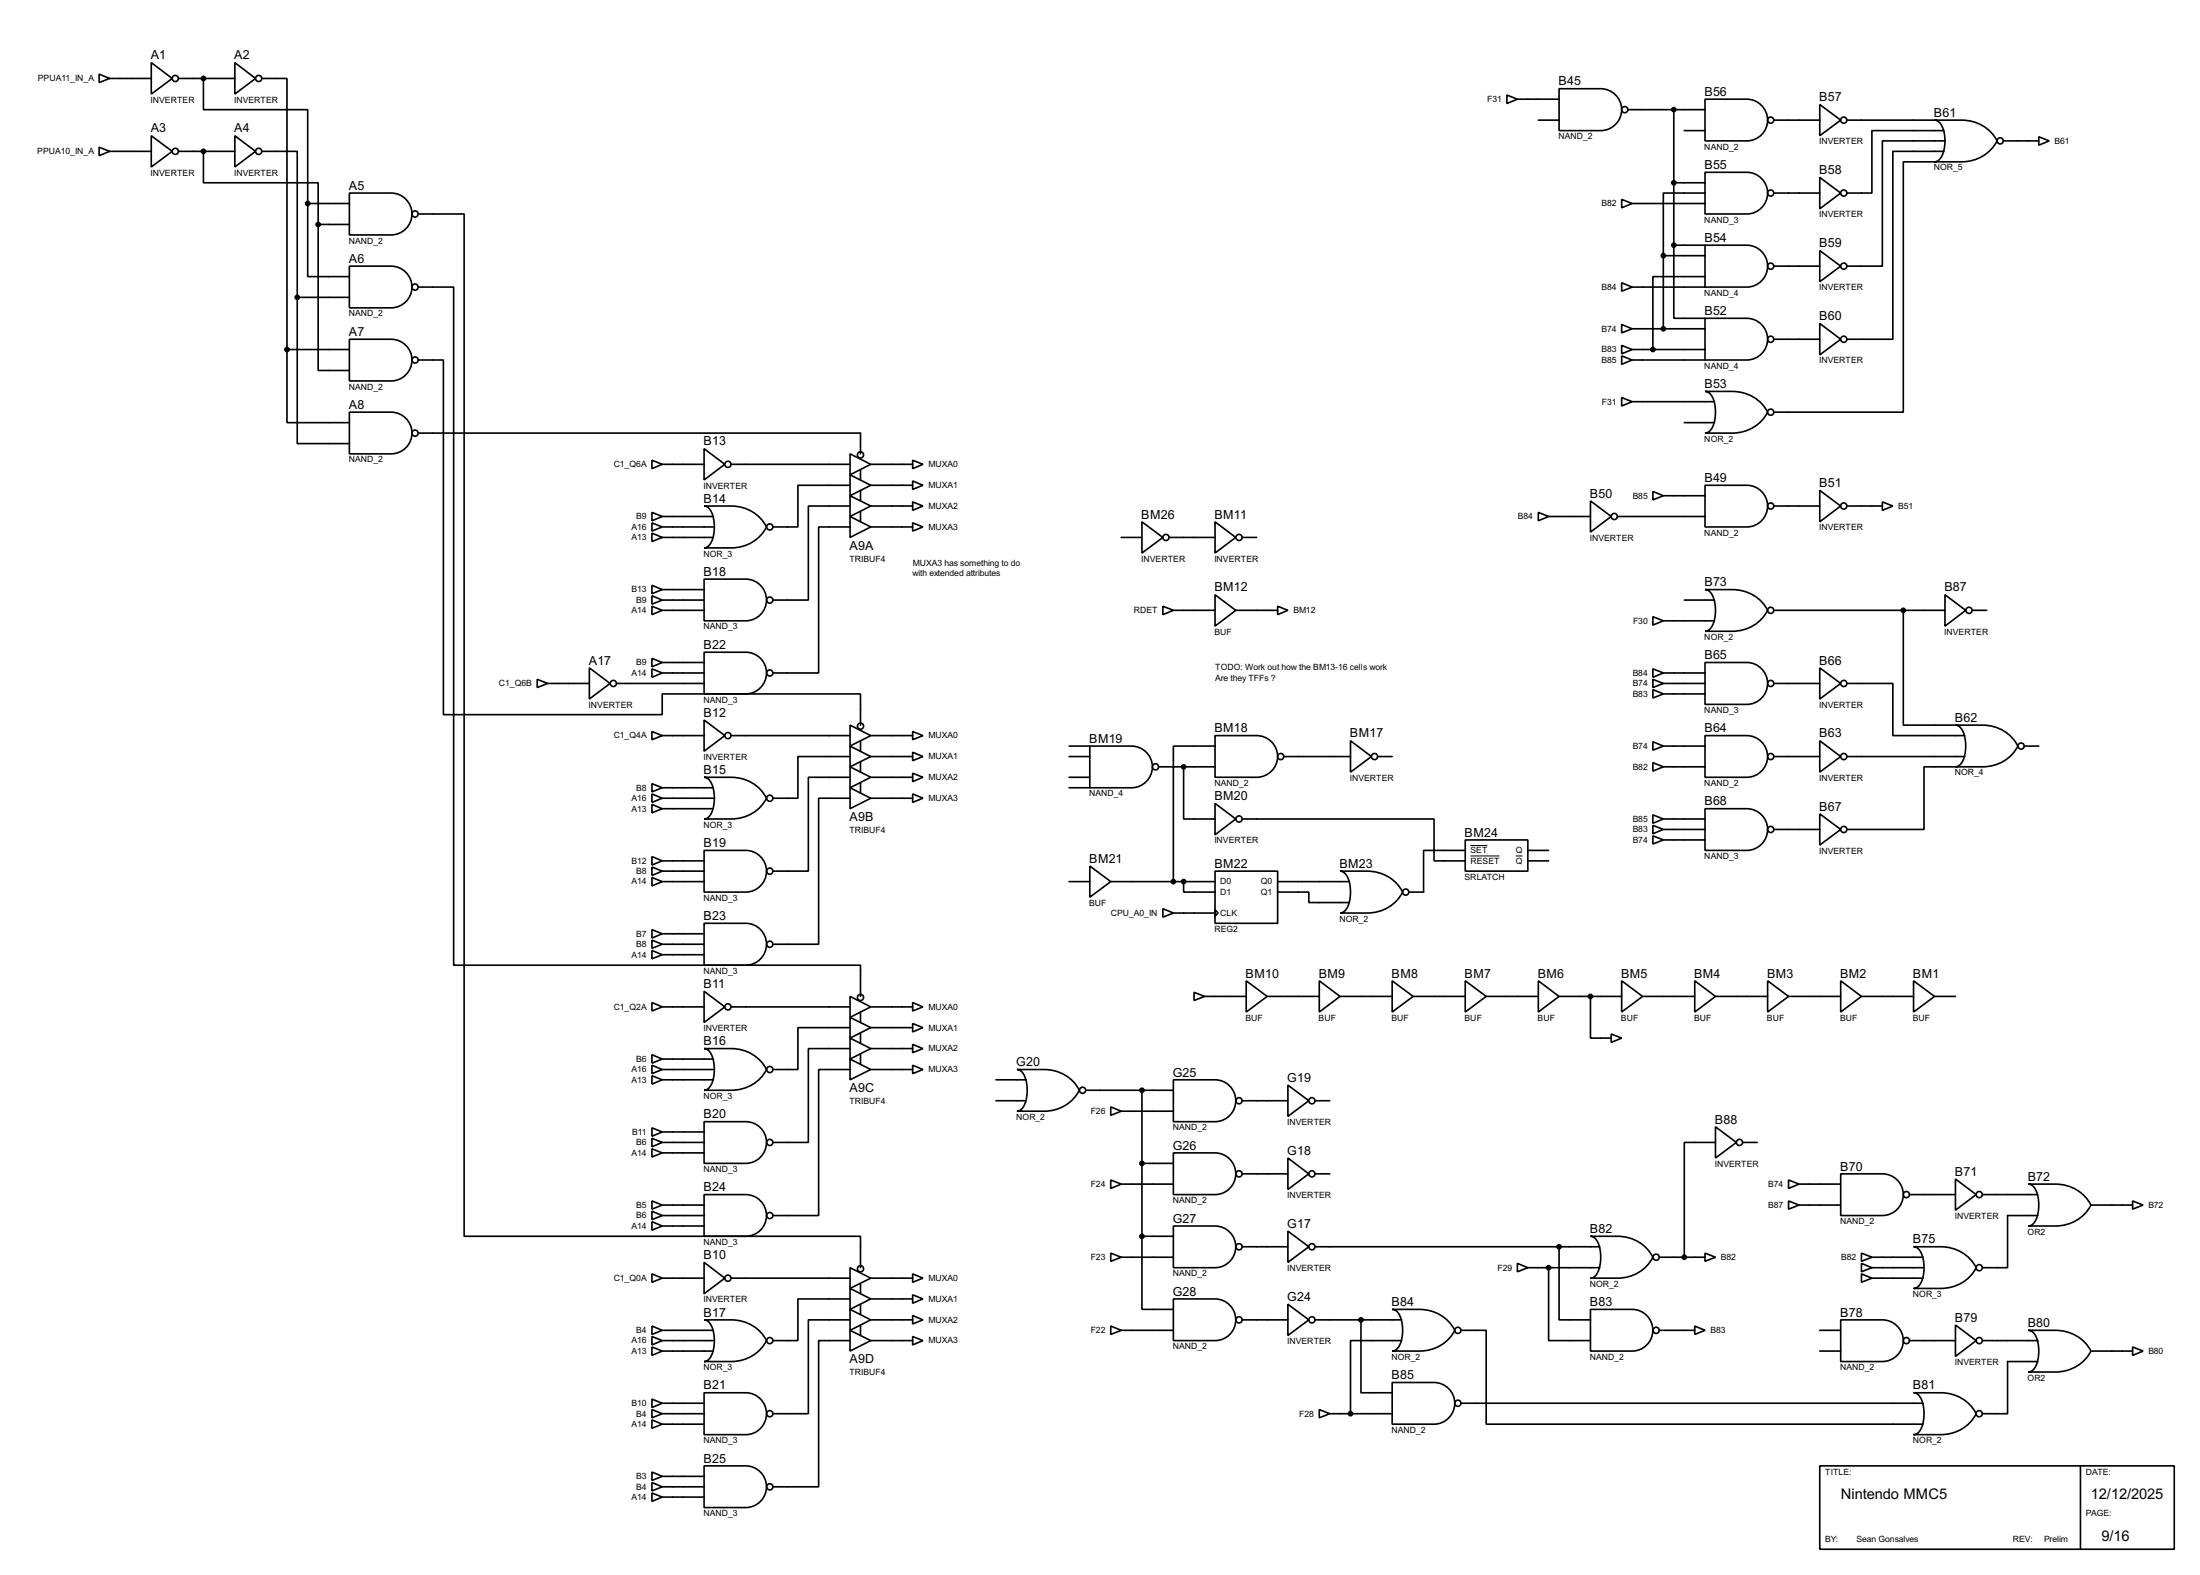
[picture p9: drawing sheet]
<svg xmlns="http://www.w3.org/2000/svg" width="536mm" height="383mm" viewBox="0 0 536 383" stroke-linecap="round" stroke-linejoin="round" font-family="sans-serif">
<g fill="none" stroke="#000" stroke-width=".4">
<path d="M24.2 18.1l2.5 1-2.5 1zM26.7 19.1h10.2M36.9 15.3l5.1 3.8-5.1 3.8zM43.5 19.1h13.7M49.6 19.1v7.6h25.4v22.9M57.2 15.3l5.1 3.8-5.1 3.8zM63.8 19.1h6.1v66M24.2 35.9l2.5 1-2.5 1zM26.7 36.9h10.2M36.9 33.1l5.1 3.8-5.1 3.8zM43.5 36.9h13.7M49.6 36.9v7.6h27.9v10.2"/>
<path d="M57.2 33.1l5.1 3.8-5.1 3.8zM63.8 36.9h8.6v35.5M367.1 23.2l2.5 1-2.5 1zM369.6 24.2h10.2M374.7 29.3h5.1M379.8 21.6h10.1a5.1 5.1 0 0 1 5.1 5.1 5.1 5.1 0 0 1-5.1 5.1h-10.1zM396.5 26.7h18.8M407.7 26.7v33M410.3 31.8h5M415.3 24.2h10.2a5.1 5.1 0 0 1 5.1 5 5.1 5.1 0 0 1-5.1 5.1h-10.2zM432.1 29.3h11.2M443.3 25.5l5.1 3.8-5.1 3.8z"/>
<path d="M449.9 29.3h21.3M471.2 29.3h6.6a9.6 9.6 0 0 1 8.7 5 9.6 9.6 0 0 1-8.7 5.1h-6.6a3.2 3.2 0 0 0 2.4-3.1 7.6 7.6 0 0 0-1.4-6.6zM471.2 39.4h-7.6v61h-31.5M473.5 31.8h-17.5v15.2h-6.1M473.5 36.9h-12.4v45.7h-11.2M473.8 34.3h-15.3v30.5h-8.6M488 34.3h8.6M496.6 33.3l2.6 1-2.6 1.1zM75 49.6v17.8h10.1M75 49.6h10.1M77.5 54.7v35.5h7.6M77.5 54.7h7.6"/>
<path d="M85.1 47h10.2a5.1 5.1 0 0 1 5.1 5.1 5.1 5.1 0 0 1-5.1 5.1h-10.2zM101.9 52.1h11.2v248.9h96.5v7.7M395 48.6l2.6 1-2.6 1zM397.6 49.6h17.7M407.7 59.7v17.8h7.6M407.7 44.5h7.6M407.7 59.7h7.6M415.3 42h10.2a5.1 5.1 0 0 1 5.1 5 5.1 5.1 0 0 1-5.1 5.1h-10.2zM415.3 59.7h10.2a5.1 5.1 0 0 1 5.1 5.1 5.1 5.1 0 0 1-5.1 5.1h-10.2zM415.3 47h-10.1v15.3M432.1 47h11.2M443.3 43.2l5.1 3.8-5.1 3.9z"/>
<path d="M72.4 72.4v35.6h12.7M72.4 72.4h12.7M85.1 64.8h10.2a5.1 5.1 0 0 1 5.1 5.1 5.1 5.1 0 0 1-5.1 5.1h-10.2zM101.9 69.9h8.6v165.1h99.1v7.6M395 68.9l2.6 1-2.6 1zM395 79l2.6 1.1-2.6 1zM397.6 69.9h17.7M405.2 62.3h10.1M405.2 62.3v17.8M415.3 77.5h10.2a5.1 5.1 0 0 1 5.1 5.1 5.1 5.1 0 0 1-5.1 5.1h-10.2zM415.3 67.4h-12.7v17.7M432.1 64.8h11.2"/>
<path d="M443.3 61l5.1 3.8-5.1 3.8zM443.3 78.8l5.1 3.8-5.1 3.8zM69.9 85.1v17.8h15.2M69.9 85.1h15.2M85.1 82.6h10.2a5.1 5.1 0 0 1 5.1 5.1 5.1 5.1 0 0 1-5.1 5.1h-10.2zM101.9 87.7h6.1v86.3h53.3v-5h48.3v7.6M395 86.7l2.6 1-2.6 1zM395 84.1l2.6 1-2.6 1.1zM395 96.8l2.6 1-2.6 1.1zM397.6 85.1h17.7M397.6 87.7h17.7M397.6 80.1h17.7"/>
<path d="M397.6 97.8h20M415.3 95.3h6.6a9.5 9.5 0 0 1 8.7 5.1 9.5 9.5 0 0 1-8.7 5.1h-6.6a3.2 3.2 0 0 0 2.4-3.2 7.7 7.7 0 0 0-1.3-6.6zM432.1 82.6h11.2M85.1 100.4h10.2a5.1 5.1 0 0 1 5.1 5 5.1 5.1 0 0 1-5.1 5.1h-10.2zM101.9 105.5h107.7v5M158.8 112.1l2.5 1-2.5 1zM161.3 113.1h10.2M171.5 109.3l5.1 3.8-5.1 3.8zM178.1 113.1h29M207.1 110.5l5 2.6-5 2.5zM207.1 115.6l5 2.6-5 2.5zM207.1 118.2h-12.7v10.1h-6.1"/>
<path d="M209.6 114.4v2.5M209.6 119.4v2.6M212.1 113.1h10.2M212.1 118.2h10.2M222.3 112.1l2.5 1-2.5 1zM222.3 117.1l2.5 1.1-2.5 1zM402.6 119.7l2.6 1-2.6 1zM410.3 102.9h7.3M415.3 118.2h10.2a5.1 5.1 0 0 1 5.1 5 5.1 5.1 0 0 1-5.1 5.1h-10.2zM443.3 119.4l5.1 3.8-5.1 3.9zM158.8 124.8l2.5 1-2.5 1zM158.8 127.3l2.5 1-2.5 1z"/>
<path d="M158.8 129.8l2.5 1.1-2.5 1zM161.3 125.8h12.5M161.3 128.3h12.5M161.3 130.9h12.5M171.5 123.2h6.6a9.5 9.5 0 0 1 8.6 5.1 9.5 9.5 0 0 1-8.6 5.1h-6.6a3.2 3.2 0 0 0 2.3-3.1 7.9 7.9 0 0 0-1.3-6.7zM207.1 120.7l5 2.5-5 2.6zM207.1 125.8l5 2.5-5 2.6zM207.1 123.2h-10.2v22.9h-8.6M207.1 128.3h-7.7v35.6h-11.1M209.6 124.5v2.6M212.1 128.3h10.2M212.1 123.2h10.2"/>
<path d="M222.3 122.2l2.5 1-2.5 1.1zM222.3 127.3l2.5 1-2.5 1zM273.1 130.9h5.1M278.2 127.1l5.1 3.8-5.1 3.8zM284.8 130.9h11.2M296 127.1l5 3.8-5 3.8zM302.6 130.9h3.5M374.7 124.8l2.5 1-2.5 1zM377.2 125.8h10.2M387.4 122l5.1 3.8-5.1 3.8zM394 125.8h21.3M405.2 120.7h10.1"/>
<path d="M432.1 123.2h11.2M449.9 123.2h8.6M458.5 122.2l2.6 1-2.6 1.1zM158.8 142.5l2.5 1.1-2.5 1zM158.8 145.1l2.5 1-2.5 1zM158.8 147.6l2.5 1-2.5 1.1zM161.3 143.6h10.2M161.3 146.1h10.2M161.3 148.6h10.2M171.5 141h10.2a5.1 5.1 0 0 1 5 5.1 5.1 5.1 0 0 1-5 5.1h-10.2zM171.5 158.8h10.2a5.1 5.1 0 0 1 5 5.1 5.1 5.1 0 0 1-5 5.1h-10.2zM283.3 147.6l2.5 1-2.5 1.1z"/>
<path d="M285.8 148.6h10.2M296 144.8l5 3.8-5 3.9zM301 148.6h10.2M311.2 147.6l2.5 1-2.5 1.1zM402.6 150.2l2.6 1-2.6 1zM405.2 151.2h12.4M410.3 146.1h7.3M415.3 143.6h6.6a9.5 9.5 0 0 1 8.7 5 9.5 9.5 0 0 1-8.7 5.1h-6.6a3.2 3.2 0 0 0 2.4-3.1 7.7 7.7 0 0 0-1.3-6.6zM432.1 148.6h41.7M463.6 148.6v28h12.7M473.8 144.8l5 3.8-5 3.9zM480.4 148.6h3.5"/>
<path d="M130.9 165.4l2.5 1-2.5 1zM133.4 166.4h10.2M143.6 162.6l5 3.8-5 3.8zM150.2 166.4h21.3M158.8 160.3l2.5 1-2.5 1.1zM158.8 162.9l2.5 1-2.5 1zM158.8 178.1l2.5 1-2.5 1zM161.3 161.3h10.2M161.3 163.9h10.2M161.3 179.1h10.2M171.5 175.3l5.1 3.8-5.1 3.8zM178.1 179.1h29"/>
<path d="M207.1 176.6l5 2.5-5 2.6zM212.1 179.1h10.2M222.3 178.1l2.5 1-2.5 1zM296 179.1h10.1a5.1 5.1 0 0 1 5.1 5.1 5.1 5.1 0 0 1-5.1 5.1h-10.1zM402.6 162.9l2.6 1-2.6 1zM402.6 165.4l2.6 1-2.6 1zM402.6 167.9l2.6 1.1-2.6 1zM405.2 163.9h10.1M405.2 166.4h10.1M405.2 169h10.1M415.3 179.1h10.2a5.1 5.1 0 0 1 5.1 5.1 5.1 5.1 0 0 1-5.1 5.1h-10.2zM415.3 161.3h10.2a5.1 5.1 0 0 1 5.1 5.1 5.1 5.1 0 0 1-5.1 5.1h-10.2z"/>
<path d="M432.1 166.4h11.2M443.3 162.6l5.1 3.8-5.1 3.8zM449.9 166.4h11.2v12.7h17.5M476.3 176.6h6.6a9.5 9.5 0 0 1 8.6 5.1 9.4 9.4 0 0 1-8.6 5h-6.6a3.1 3.1 0 0 0 2.3-3.1 7.9 7.9 0 0 0-1.3-6.6zM158.8 190.8l2.5 1-2.5 1zM158.8 193.3l2.5 1.1-2.5 1zM158.8 195.9l2.5 1-2.5 1zM161.3 191.8h12.5M161.3 194.4h12.5M161.3 196.9h12.5M171.5 189.3h6.6a9.5 9.5 0 0 1 8.6 5.1 9.4 9.4 0 0 1-8.6 5h-6.6a3.1 3.1 0 0 0 2.3-3.1 7.9 7.9 0 0 0-1.3-6.6zM207.1 181.7l5 2.5-5 2.5z"/>
<path d="M207.1 186.7l5 2.6-5 2.5zM207.1 191.8l5 2.6-5 2.5zM207.1 184.2h-12.7v10.2h-6.1M207.1 189.3h-10.2v22.8h-8.6M207.1 194.4h-7.7v35.5h-11.1M209.6 180.4v2.5M209.6 185.5v2.5M209.6 190.6v2.5M212.1 194.4h10.2M212.1 184.2h10.2M212.1 189.3h10.2M222.3 183.2l2.5 1-2.5 1z"/>
<path d="M222.3 188.3l2.5 1-2.5 1zM222.3 193.3l2.5 1.1-2.5 1zM260.4 191.8h5.1M260.4 184.2h5.1M260.4 189.3h5.1M260.4 181.7h5.1M265.5 181.7h10.1a5.1 5.1 0 0 1 5.1 5 5.1 5.1 0 0 1-5.1 5.1h-10.1zM282.2 186.7h13.8M288.3 186.7v12.7h7.7M296 195.6l5 3.8-5 3.9zM296 181.7h-10.2v33M302.6 199.4h46.7v10.2h7.6"/>
<path d="M312.7 184.2h16.3M329 180.4l5.1 3.8-5.1 3.8zM335.6 184.2h3.5M402.6 198.4l2.6 1-2.6 1.1zM402.6 180.6l2.6 1.1-2.6 1zM402.6 185.7l2.6 1-2.6 1.1zM405.2 199.4h10.1M405.2 181.7h10.1M405.2 186.7h10.1M415.3 196.9h10.2a5.1 5.1 0 0 1 5.1 5.1 5.1 5.1 0 0 1-5.1 5.1h-10.2zM432.1 184.2h11.2M443.3 180.4l5.1 3.8-5.1 3.8z"/>
<path d="M443.3 198.2l5.1 3.8-5.1 3.8zM449.9 184.2h28.7M476.3 186.7h-7.6v15.3h-18.8M493.1 181.7h3.5M158.8 208.6l2.5 1-2.5 1zM158.8 211.1l2.5 1-2.5 1.1zM158.8 213.7l2.5 1-2.5 1zM161.3 209.6h10.2M161.3 212.1h10.2M161.3 214.7h10.2M171.5 207.1h10.2a5.1 5.1 0 0 1 5 5 5.1 5.1 0 0 1-5 5.1h-10.2zM260.4 214.7h5.1"/>
<path d="M265.5 210.9l5.1 3.8-5.1 3.8zM270.6 214.7h25.4M288.3 214.7v2.5h7.7M296 212.1h15.2v12.7h-15.2zM311.2 217.2h7.6v2.6h9.9M311.2 214.7h17.5M326.4 212.1h6.6a9.5 9.5 0 0 1 8.7 5.1 9.5 9.5 0 0 1-8.7 5.1h-6.6a3.2 3.2 0 0 0 2.4-3.1 7.8 7.8 0 0 0-1.3-6.7zM356.9 204.5h15.3v7.6h-15.3zM356.9 207.1h-10.1v10.1h-3.6M372.2 209.6h5M372.2 207.1h5M402.6 203.5l2.6 1-2.6 1z"/>
<path d="M402.6 201l2.6 1-2.6 1zM405.2 202h10.1M405.2 204.5h10.1M432.1 202h11.2M158.8 226.4l2.5 1-2.5 1zM158.8 228.9l2.5 1-2.5 1zM158.8 231.4l2.5 1.1-2.5 1zM161.3 227.4h10.2M161.3 229.9h10.2M161.3 232.5h10.2M171.5 224.8h10.2a5.1 5.1 0 0 1 5 5.1 5.1 5.1 0 0 1-5 5.1h-10.2zM283.3 221.3l2.5 1-2.5 1z"/>
<path d="M285.8 222.3h10.2M296 221.5l.7 .8-.7 .8zM303.6 238.8l5.1 3.8-5.1 3.8zM321.4 238.8l5 3.8-5 3.8zM339.1 238.8l5.1 3.8-5.1 3.8zM356.9 238.8l5.1 3.8-5.1 3.8zM374.7 238.8l5.1 3.8-5.1 3.8zM395 238.8l5.1 3.8-5.1 3.8zM412.8 238.8l5.1 3.8-5.1 3.8zM430.6 238.8l5.1 3.8-5.1 3.8zM448.4 238.8l5 3.8-5 3.8zM466.1 238.8l5.1 3.8-5.1 3.8z"/>
<path d="M158.8 256.8l2.5 1.1-2.5 1zM158.8 259.4l2.5 1-2.5 1zM158.8 244.1l2.5 1.1-2.5 1zM161.3 257.9h12.5M161.3 245.2h10.2M171.5 255.3h6.6a9.5 9.5 0 0 1 8.6 5.1 9.4 9.4 0 0 1-8.6 5.1h-6.6a3.2 3.2 0 0 0 2.3-3.2 7.9 7.9 0 0 0-1.3-6.6zM171.5 241.4l5.1 3.8-5.1 3.8zM178.1 245.2h29M207.1 242.6l5 2.6-5 2.5zM207.1 247.7l5 2.5-5 2.6zM207.1 252.8l5 2.5-5 2.6zM207.1 257.9l5 2.5-5 2.5z"/>
<path d="M207.1 250.2h-12.7v10.2h-6.1M207.1 255.3h-10.2v22.9h-8.6M209.6 246.4v2.6M209.6 251.5v2.6M209.6 256.6v2.5M212.1 245.2h10.2M212.1 250.2h10.2M212.1 255.3h10.2M222.3 244.1l2.5 1.1-2.5 1zM222.3 249.2l2.5 1-2.5 1.1zM222.3 254.3l2.5 1-2.5 1zM222.3 259.4l2.5 1-2.5 1z"/>
<path d="M290.9 241.6l2.5 1-2.5 1zM293.4 242.6h10.2M308.7 242.6h12.7M326.4 242.6h12.7M344.2 242.6h12.7M362 242.6h12.7M379.8 242.6h15.2M387.4 242.6v10.2h5.1M392.5 251.8l2.5 1-2.5 1zM400.1 242.6h12.7M417.9 242.6h12.7M435.7 242.6h12.7"/>
<path d="M453.4 242.6h12.7M471.2 242.6h5.1M158.8 261.9l2.5 1-2.5 1.1zM158.8 274.6l2.5 1-2.5 1.1zM158.8 277.2l2.5 1-2.5 1zM158.8 279.7l2.5 1-2.5 1zM161.3 260.4h12.5M161.3 262.9h12.5M161.3 275.6h10.2M161.3 278.2h10.2M171.5 273.1h10.2a5.1 5.1 0 0 1 5 5.1 5.1 5.1 0 0 1-5 5.1h-10.2zM207.1 260.4h-7.7v35.6h-11.1"/>
<path d="M212.1 260.4h10.2M242.6 262.9h7.4M242.6 268h7.4M247.7 260.4h6.6a9.4 9.4 0 0 1 8.6 5.1 9.5 9.5 0 0 1-8.6 5.1h-6.6a3.2 3.2 0 0 0 2.3-3.2 7.8 7.8 0 0 0-1.3-6.6zM264.5 265.5h21.3M270.6 269.5l2.5 1.1-2.5 1zM273.1 270.6h12.7M278.2 265.5v35.5M285.8 262.9h10.2a5.1 5.1 0 0 1 5 5.1 5.1 5.1 0 0 1-5 5.1h-10.2zM302.6 268h11.1M313.7 264.2l5.1 3.8-5.1 3.8zM320.3 268h3.6"/>
<path d="M417.9 274.4l5.1 3.8-5.1 3.8zM417.9 278.2h-7.6v27.9M424.5 278.2h3.5M158.8 292.4l2.5 1-2.5 1zM158.8 294.9l2.5 1.1-2.5 1zM158.8 297.5l2.5 1-2.5 1zM161.3 280.7h10.2M161.3 293.4h10.2M161.3 296h10.2M161.3 298.5h10.2M171.5 290.9h10.2a5.1 5.1 0 0 1 5 5 5.1 5.1 0 0 1-5 5.1h-10.2zM270.6 287.3l2.5 1-2.5 1.1z"/>
<path d="M273.1 288.3h12.7M278.2 283.3h7.6M285.8 280.7h10.2a5.1 5.1 0 0 1 5 5.1 5.1 5.1 0 0 1-5 5.1h-10.2zM285.8 298.5h10.2a5.1 5.1 0 0 1 5 5.1 5.1 5.1 0 0 1-5 5.1h-10.2zM302.6 285.8h11.1M313.7 282l5.1 3.8-5.1 3.8zM313.7 299.8l5.1 3.8-5.1 3.8zM320.3 285.8h3.6M435.7 287.3l2.5 1-2.5 1.1zM435.7 292.4l2.5 1-2.5 1zM438.2 293.4h10.2M438.2 288.3h10.2"/>
<path d="M448.4 285.8h10.1a5.1 5.1 0 0 1 5.1 5.1 5.1 5.1 0 0 1-5.1 5.1h-10.1zM465.1 290.9h11.2M476.3 287.1l5.1 3.8-5.1 3.8zM482.9 290.9h13.5M494.1 288.3h6.6a9.6 9.6 0 0 1 8.6 5.1 9.5 9.5 0 0 1-8.6 5.1h-6.6a3.2 3.2 0 0 0 2.3-3.1 7.8 7.8 0 0 0-1.3-6.7zM496.4 296h-7.4v12.7h-6.1M509.3 293.4h10.2M519.5 292.4l2.5 1-2.5 1zM158.8 310.2l2.5 1-2.5 1zM161.3 311.2h10.2M171.5 307.4l5.1 3.8-5.1 3.8zM178.1 311.2h29"/>
<path d="M207.1 308.7l5 2.5-5 2.5zM207.1 313.7l5 2.6-5 2.5zM207.1 318.8l5 2.6-5 2.5zM207.1 316.3h-12.7v10.1h-6.1M209.6 312.5v2.5M209.6 317.6v2.5M212.1 311.2h10.2M212.1 316.3h10.2M222.3 310.2l2.5 1-2.5 1zM222.3 315.3l2.5 1-2.5 1zM270.6 305.1l2.5 1-2.5 1zM273.1 306.1h12.7"/>
<path d="M278.2 301v17.8h7.6M278.2 301h7.6M285.8 316.3h10.2a5.1 5.1 0 0 1 5 5 5.1 5.1 0 0 1-5 5.1h-10.2zM302.6 303.6h11.1M313.7 317.6l5.1 3.8-5.1 3.8zM320.3 303.6h69.4M339.1 318.8h6.6a9.5 9.5 0 0 1 8.7 5.1 9.5 9.5 0 0 1-8.7 5.1h-6.6a3.2 3.2 0 0 0 2.4-3.2 7.8 7.8 0 0 0-1.3-6.6zM369.6 307.6l2.6 1.1-2.6 1zM372.2 308.7h17.5M377.2 308.7v17.7h10.2M379.8 303.6v17.8h7.6M387.4 301h6.6a9.5 9.5 0 0 1 8.6 5.1 9.5 9.5 0 0 1-8.6 5.1h-6.6a3.2 3.2 0 0 0 2.3-3.1 7.9 7.9 0 0 0-1.3-6.7z"/>
<path d="M387.4 318.8h10.2a5.1 5.1 0 0 1 5 5.1 5.1 5.1 0 0 1-5 5.1h-10.2zM404.2 306.1h11.1M415.3 305.1l2.6 1-2.6 1zM453.4 305.1l2.6 1-2.6 1zM453.4 307.6l2.6 1.1-2.6 1zM453.4 310.2l2.6 1-2.6 1zM456 311.2h12.4M456 306.1h12.4M456 308.7h12.4M466.1 303.6h6.6a9.5 9.5 0 0 1 8.7 5.1 9.5 9.5 0 0 1-8.7 5h-6.6a3.1 3.1 0 0 0 2.4-3.1 7.8 7.8 0 0 0-1.3-6.6zM158.8 322.9l2.5 1-2.5 1zM158.8 328l2.5 1-2.5 1z"/>
<path d="M158.8 325.4l2.5 1-2.5 1.1zM161.3 323.9h12.5M161.3 329h12.5M161.3 326.4h12.5M171.5 321.4h6.6a9.4 9.4 0 0 1 8.6 5 9.5 9.5 0 0 1-8.6 5.1h-6.6a3.2 3.2 0 0 0 2.3-3.1 7.8 7.8 0 0 0-1.3-6.6zM171.5 339.1h10.2a5.1 5.1 0 0 1 5 5.1 5.1 5.1 0 0 1-5 5.1h-10.2zM207.1 323.9l5 2.5-5 2.6zM207.1 321.4h-10.2v22.8h-8.6M207.1 326.4h-7.7v35.6h-11.1M209.6 322.6v2.6M212.1 326.4h10.2M212.1 321.4h10.2"/>
<path d="M222.3 320.3l2.5 1.1-2.5 1zM222.3 325.4l2.5 1-2.5 1.1zM270.6 322.9l2.5 1-2.5 1zM273.1 323.9h12.7M302.6 321.4h11.1M320.3 321.4h21.1M331.5 321.4v17.7h7.6M339.1 336.6h10.2a5.1 5.1 0 0 1 5.1 5.1 5.1 5.1 0 0 1-5.1 5.1h-10.2zM341.4 326.4h-12.4v17.8M355.9 323.9h6.1v22.9h106.4M404.2 323.9h8.6M412.8 322.9l2.5 1-2.5 1z"/>
<path d="M443.3 323.9h5.1M443.3 329h5.1M448.4 321.4h10.1a5.1 5.1 0 0 1 5.1 5 5.1 5.1 0 0 1-5.1 5.1h-10.1zM465.1 326.4h11.2M466.1 339.1h6.6a9.5 9.5 0 0 1 8.7 5.1 9.5 9.5 0 0 1-8.7 5.1h-6.6a3.2 3.2 0 0 0 2.4-3.1 7.8 7.8 0 0 0-1.3-6.7zM476.3 322.6l5.1 3.8-5.1 3.9zM482.9 326.4h13.5M494.1 323.9h6.6a9.5 9.5 0 0 1 8.6 5.1 9.5 9.5 0 0 1-8.6 5.1h-6.6a3.2 3.2 0 0 0 2.3-3.2 7.7 7.7 0 0 0-1.3-6.6zM496.4 331.5h-7.4v12.7h-6.1M509.3 329h10.2M519.5 328l2.5 1-2.5 1zM158.8 340.7l2.5 1-2.5 1z"/>
<path d="M158.8 343.2l2.5 1-2.5 1zM158.8 345.7l2.5 1.1-2.5 1zM158.8 358.4l2.5 1.1-2.5 1zM161.3 341.7h10.2M161.3 344.2h10.2M161.3 346.8h10.2M161.3 359.5h10.2M171.5 356.9h10.2a5.1 5.1 0 0 1 5 5.1 5.1 5.1 0 0 1-5 5.1h-10.2zM321.4 343.2l2.5 1-2.5 1zM323.9 344.2h15.2M355.9 341.7h112.5M443.3 356.9h86.3v20.3h-86.3z"/>
<path d="M506.8 356.9v20.3M158.8 361l2.5 1-2.5 1zM158.8 363.5l2.5 1-2.5 1.1zM161.3 362h10.2M161.3 364.5h10.2"/>
<circle cx="42.7" cy="19.1" r=".75"/>
<circle cx="63" cy="19.1" r=".75"/>
<circle cx="42.7" cy="36.9" r=".75"/>
<circle cx="63" cy="36.9" r=".75"/>
<circle cx="395.7" cy="26.7" r=".75"/>
<circle cx="431.3" cy="29.3" r=".75"/>
<circle cx="449.1" cy="29.3" r=".75"/>
<circle cx="487.2" cy="34.3" r=".75"/>
<circle cx="101.1" cy="52.1" r=".75"/>
<circle cx="431.3" cy="47" r=".75"/>
<circle cx="449.1" cy="47" r=".75"/>
<circle cx="101.1" cy="69.9" r=".75"/>
<circle cx="431.3" cy="64.8" r=".75"/>
<circle cx="449.1" cy="64.8" r=".75"/>
<circle cx="101.1" cy="87.7" r=".75"/>
<circle cx="431.3" cy="82.6" r=".75"/>
<circle cx="449.1" cy="82.6" r=".75"/>
<circle cx="101.1" cy="105.5" r=".75"/>
<circle cx="177.3" cy="113.1" r=".75"/>
<circle cx="209.6" cy="110.8" r=".75"/>
<circle cx="431.3" cy="100.4" r=".75"/>
<circle cx="187.5" cy="128.3" r=".75"/>
<circle cx="284" cy="130.9" r=".75"/>
<circle cx="301.8" cy="130.9" r=".75"/>
<circle cx="393.2" cy="125.8" r=".75"/>
<circle cx="431.3" cy="123.2" r=".75"/>
<circle cx="449.1" cy="123.2" r=".75"/>
<circle cx="187.5" cy="146.1" r=".75"/>
<circle cx="431.3" cy="148.6" r=".75"/>
<circle cx="479.6" cy="148.6" r=".75"/>
<circle cx="149.4" cy="166.4" r=".75"/>
<circle cx="177.3" cy="179.1" r=".75"/>
<circle cx="187.5" cy="163.9" r=".75"/>
<circle cx="209.6" cy="176.8" r=".75"/>
<circle cx="431.3" cy="166.4" r=".75"/>
<circle cx="449.1" cy="166.4" r=".75"/>
<circle cx="187.5" cy="194.4" r=".75"/>
<circle cx="281.4" cy="186.7" r=".75"/>
<circle cx="301.8" cy="199.4" r=".75"/>
<circle cx="311.9" cy="184.2" r=".75"/>
<circle cx="334.8" cy="184.2" r=".75"/>
<circle cx="431.3" cy="184.2" r=".75"/>
<circle cx="449.1" cy="184.2" r=".75"/>
<circle cx="492.3" cy="181.7" r=".75"/>
<circle cx="187.5" cy="212.1" r=".75"/>
<circle cx="342.4" cy="217.2" r=".75"/>
<circle cx="431.3" cy="202" r=".75"/>
<circle cx="449.1" cy="202" r=".75"/>
<circle cx="187.5" cy="229.9" r=".75"/>
<circle cx="177.3" cy="245.2" r=".75"/>
<circle cx="209.6" cy="242.9" r=".75"/>
<circle cx="187.5" cy="260.4" r=".75"/>
<circle cx="187.5" cy="278.2" r=".75"/>
<circle cx="263.7" cy="265.5" r=".75"/>
<circle cx="301.8" cy="268" r=".75"/>
<circle cx="319.5" cy="268" r=".75"/>
<circle cx="423.7" cy="278.2" r=".75"/>
<circle cx="187.5" cy="296" r=".75"/>
<circle cx="301.8" cy="285.8" r=".75"/>
<circle cx="319.5" cy="285.8" r=".75"/>
<circle cx="464.3" cy="290.9" r=".75"/>
<circle cx="482.1" cy="290.9" r=".75"/>
<circle cx="177.3" cy="311.2" r=".75"/>
<circle cx="209.6" cy="308.9" r=".75"/>
<circle cx="301.8" cy="303.6" r=".75"/>
<circle cx="319.5" cy="303.6" r=".75"/>
<circle cx="403.4" cy="306.1" r=".75"/>
<circle cx="482.1" cy="308.7" r=".75"/>
<circle cx="187.5" cy="326.4" r=".75"/>
<circle cx="301.8" cy="321.4" r=".75"/>
<circle cx="319.5" cy="321.4" r=".75"/>
<circle cx="355.1" cy="323.9" r=".75"/>
<circle cx="403.4" cy="323.9" r=".75"/>
<circle cx="464.3" cy="326.4" r=".75"/>
<circle cx="482.1" cy="326.4" r=".75"/>
<circle cx="187.5" cy="344.2" r=".75"/>
<circle cx="355.1" cy="341.7" r=".75"/>
<circle cx="482.1" cy="344.2" r=".75"/>
<circle cx="187.5" cy="362" r=".75"/>
</g>
<g fill="#000" stroke="#000" stroke-width=".4">
<circle cx="49.5" cy="19.1" r=".5"/>
<circle cx="49.5" cy="36.9" r=".5"/>
<circle cx="407.7" cy="26.7" r=".5"/>
<circle cx="74.9" cy="49.6" r=".5"/>
<circle cx="77.5" cy="54.7" r=".5"/>
<circle cx="407.7" cy="44.5" r=".5"/>
<circle cx="407.7" cy="59.7" r=".5"/>
<circle cx="72.4" cy="72.4" r=".5"/>
<circle cx="405.1" cy="62.3" r=".5"/>
<circle cx="69.9" cy="85.1" r=".5"/>
<circle cx="402.6" cy="85.1" r=".5"/>
<circle cx="405.1" cy="80.1" r=".5"/>
<circle cx="463.6" cy="148.6" r=".5"/>
<circle cx="288.3" cy="186.7" r=".5"/>
<circle cx="285.8" cy="214.7" r=".5"/>
<circle cx="288.3" cy="214.7" r=".5"/>
<circle cx="387.4" cy="242.6" r=".5"/>
<circle cx="278.1" cy="265.5" r=".5"/>
<circle cx="278.1" cy="283.3" r=".5"/>
<circle cx="278.1" cy="301" r=".5"/>
<circle cx="377.2" cy="308.7" r=".5"/>
<circle cx="379.7" cy="303.6" r=".5"/>
<circle cx="410.2" cy="306.1" r=".5"/>
<circle cx="331.5" cy="321.4" r=".5"/>
<circle cx="328.9" cy="344.2" r=".5"/>
</g>
<path d="M358.2 205.9h4.1M358.2 208.4h7.1M369.2 208.4h1.7" fill="none" stroke="#000" stroke-width=".24"/>
<g font-size="4">
<text x="448.4" y="365.1">Nintendo MMC5</text>
<text x="509.3" y="365.1">12/12/2025</text>
<text x="511.9" y="375.2">9/16</text>
</g>
<g font-size="3.4">
<text x="36.7" y="14.5">A1</text>
<text x="57.1" y="14.5">A2</text>
<text x="379.6" y="20.8">B45</text>
<text x="415.2" y="23.3">B56</text>
<text x="443.1" y="24.7">B57</text>
<text x="471.1" y="28.5">B61</text>
<text x="36.7" y="32.3">A3</text>
<text x="57.1" y="32.3">A4</text>
<text x="415.2" y="41.2">B55</text>
<text x="85" y="46.2">A5</text>
<text x="443.1" y="42.4">B58</text>
<text x="415.2" y="58.9">B54</text>
<text x="85" y="64">A6</text>
<text x="443.1" y="60.2">B59</text>
<text x="415.2" y="76.7">B52</text>
<text x="443.1" y="78">B60</text>
<text x="85" y="81.8">A7</text>
<text x="415.2" y="94.5">B53</text>
<text x="85" y="99.5">A8</text>
<text x="171.4" y="108.5">B13</text>
<text x="415.2" y="117.4">B49</text>
<text x="443.1" y="118.6">B51</text>
<text x="171.4" y="122.4">B14</text>
<text x="387.3" y="121.2">B50</text>
<text x="278" y="126.3">BM26</text>
<text x="295.8" y="126.3">BM11</text>
<text x="206.9" y="133.8">A9A</text>
<text x="171.4" y="140.2">B18</text>
<text x="295.8" y="144">BM12</text>
<text x="415.2" y="142.8">B73</text>
<text x="473.6" y="144">B87</text>
<text x="143.4" y="161.8">A17</text>
<text x="171.4" y="158">B22</text>
<text x="415.2" y="160.5">B65</text>
<text x="443.1" y="161.8">B66</text>
<text x="171.4" y="174.5">B12</text>
<text x="295.8" y="178.3">BM18</text>
<text x="328.8" y="179.6">BM17</text>
<text x="415.2" y="178.3">B64</text>
<text x="443.1" y="179.6">B63</text>
<text x="476.2" y="175.7">B62</text>
<text x="265.3" y="180.9">BM19</text>
<text x="171.4" y="188.5">B15</text>
<text x="295.8" y="194.8">BM20</text>
<text x="415.2" y="196.1">B68</text>
<text x="443.1" y="197.4">B67</text>
<text x="206.9" y="199.9">A9B</text>
<text x="356.8" y="203.7">BM24</text>
<text x="171.4" y="206.3">B19</text>
<text x="265.3" y="210.1">BM21</text>
<text x="295.8" y="211.3">BM22</text>
<text x="326.3" y="211.3">BM23</text>
<text x="171.4" y="224">B23</text>
<text x="303.4" y="238">BM10</text>
<text x="321.2" y="238">BM9</text>
<text x="339" y="238">BM8</text>
<text x="356.8" y="238">BM7</text>
<text x="374.6" y="238">BM6</text>
<text x="394.9" y="238">BM5</text>
<text x="412.7" y="238">BM4</text>
<text x="430.4" y="238">BM3</text>
<text x="448.2" y="238">BM2</text>
<text x="466" y="238">BM1</text>
<text x="171.4" y="240.6">B11</text>
<text x="171.4" y="254.5">B16</text>
<text x="247.6" y="259.6">G20</text>
<text x="285.7" y="262.1">G25</text>
<text x="313.6" y="263.4">G19</text>
<text x="206.9" y="265.9">A9C</text>
<text x="171.4" y="272.3">B20</text>
<text x="417.7" y="273.6">B88</text>
<text x="285.7" y="279.9">G26</text>
<text x="313.6" y="281.2">G18</text>
<text x="448.2" y="285">B70</text>
<text x="476.2" y="286.3">B71</text>
<text x="493.9" y="287.5">B72</text>
<text x="171.4" y="290.1">B24</text>
<text x="285.7" y="297.7">G27</text>
<text x="313.6" y="299">G17</text>
<text x="387.3" y="300.2">B82</text>
<text x="466" y="302.8">B75</text>
<text x="171.4" y="306.6">B10</text>
<text x="285.7" y="315.5">G28</text>
<text x="313.6" y="316.8">G24</text>
<text x="171.4" y="320.6">B17</text>
<text x="339" y="318">B84</text>
<text x="387.3" y="318">B83</text>
<text x="448.2" y="320.6">B78</text>
<text x="476.2" y="321.8">B79</text>
<text x="493.9" y="323.1">B80</text>
<text x="206.9" y="331.9">A9D</text>
<text x="339" y="335.8">B85</text>
<text x="171.4" y="338.3">B21</text>
<text x="466" y="338.3">B81</text>
<text x="171.4" y="356.1">B25</text>
</g>
<g font-size="2.4">
<text x="9.2" y="19.8">PPUA11_IN_A</text>
<text x="36.7" y="25">INVERTER</text>
<text x="57" y="25">INVERTER</text>
<text x="362.2" y="24.8">F31</text>
<text x="379.6" y="33.9">NAND_2</text>
<text x="443.1" y="35.2">INVERTER</text>
<text x="500.4" y="35">B61</text>
<text x="9.1" y="37.5">PPUA10_IN_A</text>
<text x="415.1" y="36.4">NAND_2</text>
<text x="471" y="41.5">NOR_5</text>
<text x="36.7" y="42.7">INVERTER</text>
<text x="57" y="42.7">INVERTER</text>
<text x="390.1" y="50.2">B82</text>
<text x="443.1" y="52.9">INVERTER</text>
<text x="84.9" y="59.3">NAND_2</text>
<text x="415.1" y="54.2">NAND_3</text>
<text x="390.1" y="70.6">B84</text>
<text x="415.1" y="72">NAND_4</text>
<text x="443.1" y="70.7">INVERTER</text>
<text x="84.9" y="77">NAND_2</text>
<text x="390.1" y="80.8">B74</text>
<text x="390.1" y="88.4">B85</text>
<text x="390.1" y="85.8">B83</text>
<text x="415.1" y="89.7">NAND_4</text>
<text x="443.1" y="88.5">INVERTER</text>
<text x="84.9" y="94.9">NAND_2</text>
<text x="390.2" y="98.5">F31</text>
<text x="415.1" y="107.6">NOR_2</text>
<text x="84.9" y="112.6">NAND_2</text>
<text x="149.5" y="113.7">C1_Q6A</text>
<text x="226.1" y="113.7">MUXA0</text>
<text x="171.3" y="119">INVERTER</text>
<text x="226.1" y="118.9">MUXA1</text>
<text x="226.1" y="123.9">MUXA2</text>
<text x="397.7" y="121.4">B85</text>
<text x="462.3" y="123.9">B51</text>
<text x="153.8" y="129">A16</text>
<text x="153.8" y="131.6">A13</text>
<text x="155" y="126.4">B9</text>
<text x="226.1" y="129">MUXA3</text>
<text x="369.7" y="126.4">B84</text>
<text x="387.2" y="131.7">INVERTER</text>
<text x="415.1" y="130.4">NAND_2</text>
<text x="443.1" y="129.1">INVERTER</text>
<text x="171.3" y="135.5">NOR_3</text>
<text x="206.9" y="136.8">TRIBUF4</text>
<text x="222.3" y="137.8">MUXA3 has something to do</text>
<text x="278" y="136.8">INVERTER</text>
<text x="295.8" y="136.8">INVERTER</text>
<text x="222.3" y="140.4">with extended attributes</text>
<text x="153.8" y="144.3">B13</text>
<text x="153.8" y="149.3">A14</text>
<text x="155" y="146.8">B9</text>
<text x="276.1" y="149.3">RDET</text>
<text x="315" y="149.3">BM12</text>
<text x="171.3" y="153.3">NAND_3</text>
<text x="295.8" y="154.5">BUF</text>
<text x="397.8" y="151.9">F30</text>
<text x="415.1" y="155.8">NOR_2</text>
<text x="473.6" y="154.5">INVERTER</text>
<text x="121.5" y="167.1">C1_Q6B</text>
<text x="153.8" y="164.6">A14</text>
<text x="155" y="162">B9</text>
<text x="296" y="163.2">TODO: Work out how the BM13-16 cells work</text>
<text x="296" y="165.8">Are they TFFs ?</text>
<text x="397.7" y="164.6">B84</text>
<text x="397.7" y="167.1">B74</text>
<text x="143.4" y="172.3">INVERTER</text>
<text x="171.3" y="171.1">NAND_3</text>
<text x="397.7" y="169.7">B83</text>
<text x="415.1" y="173.6">NAND_3</text>
<text x="443.1" y="172.3">INVERTER</text>
<text x="149.5" y="179.8">C1_Q4A</text>
<text x="226.1" y="179.8">MUXA0</text>
<text x="171.3" y="185">INVERTER</text>
<text x="226.1" y="184.9">MUXA1</text>
<text x="397.7" y="182.4">B74</text>
<text x="226.1" y="190">MUXA2</text>
<text x="295.8" y="191.4">NAND_2</text>
<text x="328.8" y="190.1">INVERTER</text>
<text x="397.7" y="187.4">B82</text>
<text x="415.1" y="191.4">NAND_2</text>
<text x="443.1" y="190.1">INVERTER</text>
<text x="476.1" y="188.8">NOR_4</text>
<text x="153.8" y="195.1">A16</text>
<text x="153.8" y="197.6">A13</text>
<text x="155" y="192.5">B8</text>
<text x="226.1" y="195.1">MUXA3</text>
<text x="265.3" y="193.9">NAND_4</text>
<text x="171.3" y="201.5">NOR_3</text>
<text x="206.9" y="202.8">TRIBUF4</text>
<text x="397.7" y="202.7">B83</text>
<text x="397.7" y="200.1">B85</text>
<text x="295.8" y="205.4">INVERTER</text>
<text x="358.2" y="207.8">SET</text>
<text x="369.2" y="207.8">Q</text>
<text x="397.7" y="205.2">B74</text>
<text x="415.1" y="209.2">NAND_3</text>
<text x="443.1" y="207.9">INVERTER</text>
<text x="153.8" y="210.3">B12</text>
<text x="153.8" y="215.4">A14</text>
<text x="155" y="212.8">B8</text>
<text x="297.2" y="215.4">D0</text>
<text x="307.1" y="215.4">Q0</text>
<text x="356.7" y="214.2">SRLATCH</text>
<text x="358.2" y="210.3">RESET</text>
<text x="369.2" y="210.3">Q</text>
<text x="171.3" y="219.3">NAND_3</text>
<text x="265.3" y="220.6">BUF</text>
<text x="297.2" y="217.9">D1</text>
<text x="307.1" y="217.9">Q1</text>
<text x="270.5" y="223">CPU_A0_IN</text>
<text x="295.8" y="226.9">REG2</text>
<text x="297.2" y="223">CLK</text>
<text x="326.2" y="224.4">NOR_2</text>
<text x="153.8" y="233.2">A14</text>
<text x="155" y="228.1">B7</text>
<text x="155" y="230.6">B8</text>
<text x="171.3" y="237.1">NAND_3</text>
<text x="149.5" y="245.9">C1_Q2A</text>
<text x="226.1" y="245.9">MUXA0</text>
<text x="171.3" y="251.1">INVERTER</text>
<text x="226.1" y="250.9">MUXA1</text>
<text x="303.4" y="248.5">BUF</text>
<text x="321.2" y="248.5">BUF</text>
<text x="338.9" y="248.5">BUF</text>
<text x="356.7" y="248.5">BUF</text>
<text x="374.5" y="248.5">BUF</text>
<text x="394.8" y="248.5">BUF</text>
<text x="412.6" y="248.5">BUF</text>
<text x="430.4" y="248.5">BUF</text>
<text x="448.2" y="248.5">BUF</text>
<text x="465.9" y="248.5">BUF</text>
<text x="226.1" y="256">MUXA2</text>
<text x="153.8" y="261.1">A16</text>
<text x="153.8" y="263.6">A13</text>
<text x="155" y="258.6">B6</text>
<text x="226.1" y="261.1">MUXA3</text>
<text x="171.3" y="267.6">NOR_3</text>
<text x="206.9" y="268.9">TRIBUF4</text>
<text x="247.5" y="272.7">NOR_2</text>
<text x="265.7" y="271.3">F26</text>
<text x="285.6" y="275.2">NAND_2</text>
<text x="313.5" y="273.9">INVERTER</text>
<text x="153.8" y="281.4">A14</text>
<text x="154" y="276.3">B11</text>
<text x="155" y="278.9">B6</text>
<text x="171.3" y="285.4">NAND_3</text>
<text x="417.7" y="284.1">INVERTER</text>
<text x="265.7" y="289">F24</text>
<text x="285.6" y="293">NAND_2</text>
<text x="313.5" y="291.7">INVERTER</text>
<text x="430.7" y="289">B74</text>
<text x="153.8" y="299.2">A14</text>
<text x="155" y="294.1">B5</text>
<text x="155" y="296.7">B6</text>
<text x="430.7" y="294.1">B87</text>
<text x="448.2" y="298.1">NAND_2</text>
<text x="476.1" y="296.8">INVERTER</text>
<text x="523.3" y="294.1">B72</text>
<text x="171.3" y="303.1">NAND_3</text>
<text x="493.9" y="300.6">OR2</text>
<text x="149.5" y="311.9">C1_Q0A</text>
<text x="226.1" y="311.9">MUXA0</text>
<text x="265.7" y="306.8">F23</text>
<text x="285.6" y="310.8">NAND_2</text>
<text x="313.5" y="309.5">INVERTER</text>
<text x="364.8" y="309.4">F29</text>
<text x="419.2" y="306.8">B82</text>
<text x="448.5" y="306.8">B82</text>
<text x="171.3" y="317.1">INVERTER</text>
<text x="226.1" y="317">MUXA1</text>
<text x="387.2" y="313.3">NOR_2</text>
<text x="465.9" y="315.8">NOR_3</text>
<text x="226.1" y="322.1">MUXA2</text>
<text x="153.8" y="329.7">A13</text>
<text x="153.8" y="327.1">A16</text>
<text x="155" y="324.6">B4</text>
<text x="226.1" y="327.1">MUXA3</text>
<text x="265.7" y="324.6">F22</text>
<text x="285.6" y="328.5">NAND_2</text>
<text x="313.5" y="327.3">INVERTER</text>
<text x="416.6" y="324.6">B83</text>
<text x="523.3" y="329.7">B80</text>
<text x="171.3" y="333.6">NOR_3</text>
<text x="206.9" y="334.9">TRIBUF4</text>
<text x="338.9" y="331.1">NOR_2</text>
<text x="387.2" y="331.1">NAND_2</text>
<text x="448.2" y="333.6">NAND_2</text>
<text x="476.1" y="332.4">INVERTER</text>
<text x="493.9" y="336.2">OR2</text>
<text x="153.8" y="342.4">B10</text>
<text x="153.8" y="347.5">A14</text>
<text x="155" y="344.9">B4</text>
<text x="316.5" y="344.9">F28</text>
<text x="171.3" y="351.4">NAND_3</text>
<text x="338.9" y="348.9">NAND_2</text>
<text x="465.9" y="351.4">NOR_2</text>
<text x="444.6" y="359.1">TITLE:</text>
<text x="508.1" y="359.1">DATE:</text>
<text x="153.8" y="365.2">A14</text>
<text x="155" y="362.7">B4</text>
<text x="155" y="360.2">B3</text>
<text x="171.3" y="369.2">NAND_3</text>
<text x="508.1" y="369.2">PAGE:</text>
<text x="444.6" y="375.6">BY:</text>
<text x="452.2" y="375.6">Sean Gonsalves</text>
<text x="490.3" y="375.6">REV:</text>
<text x="497.9" y="375.6">Prelim</text>
</g>
</svg>
